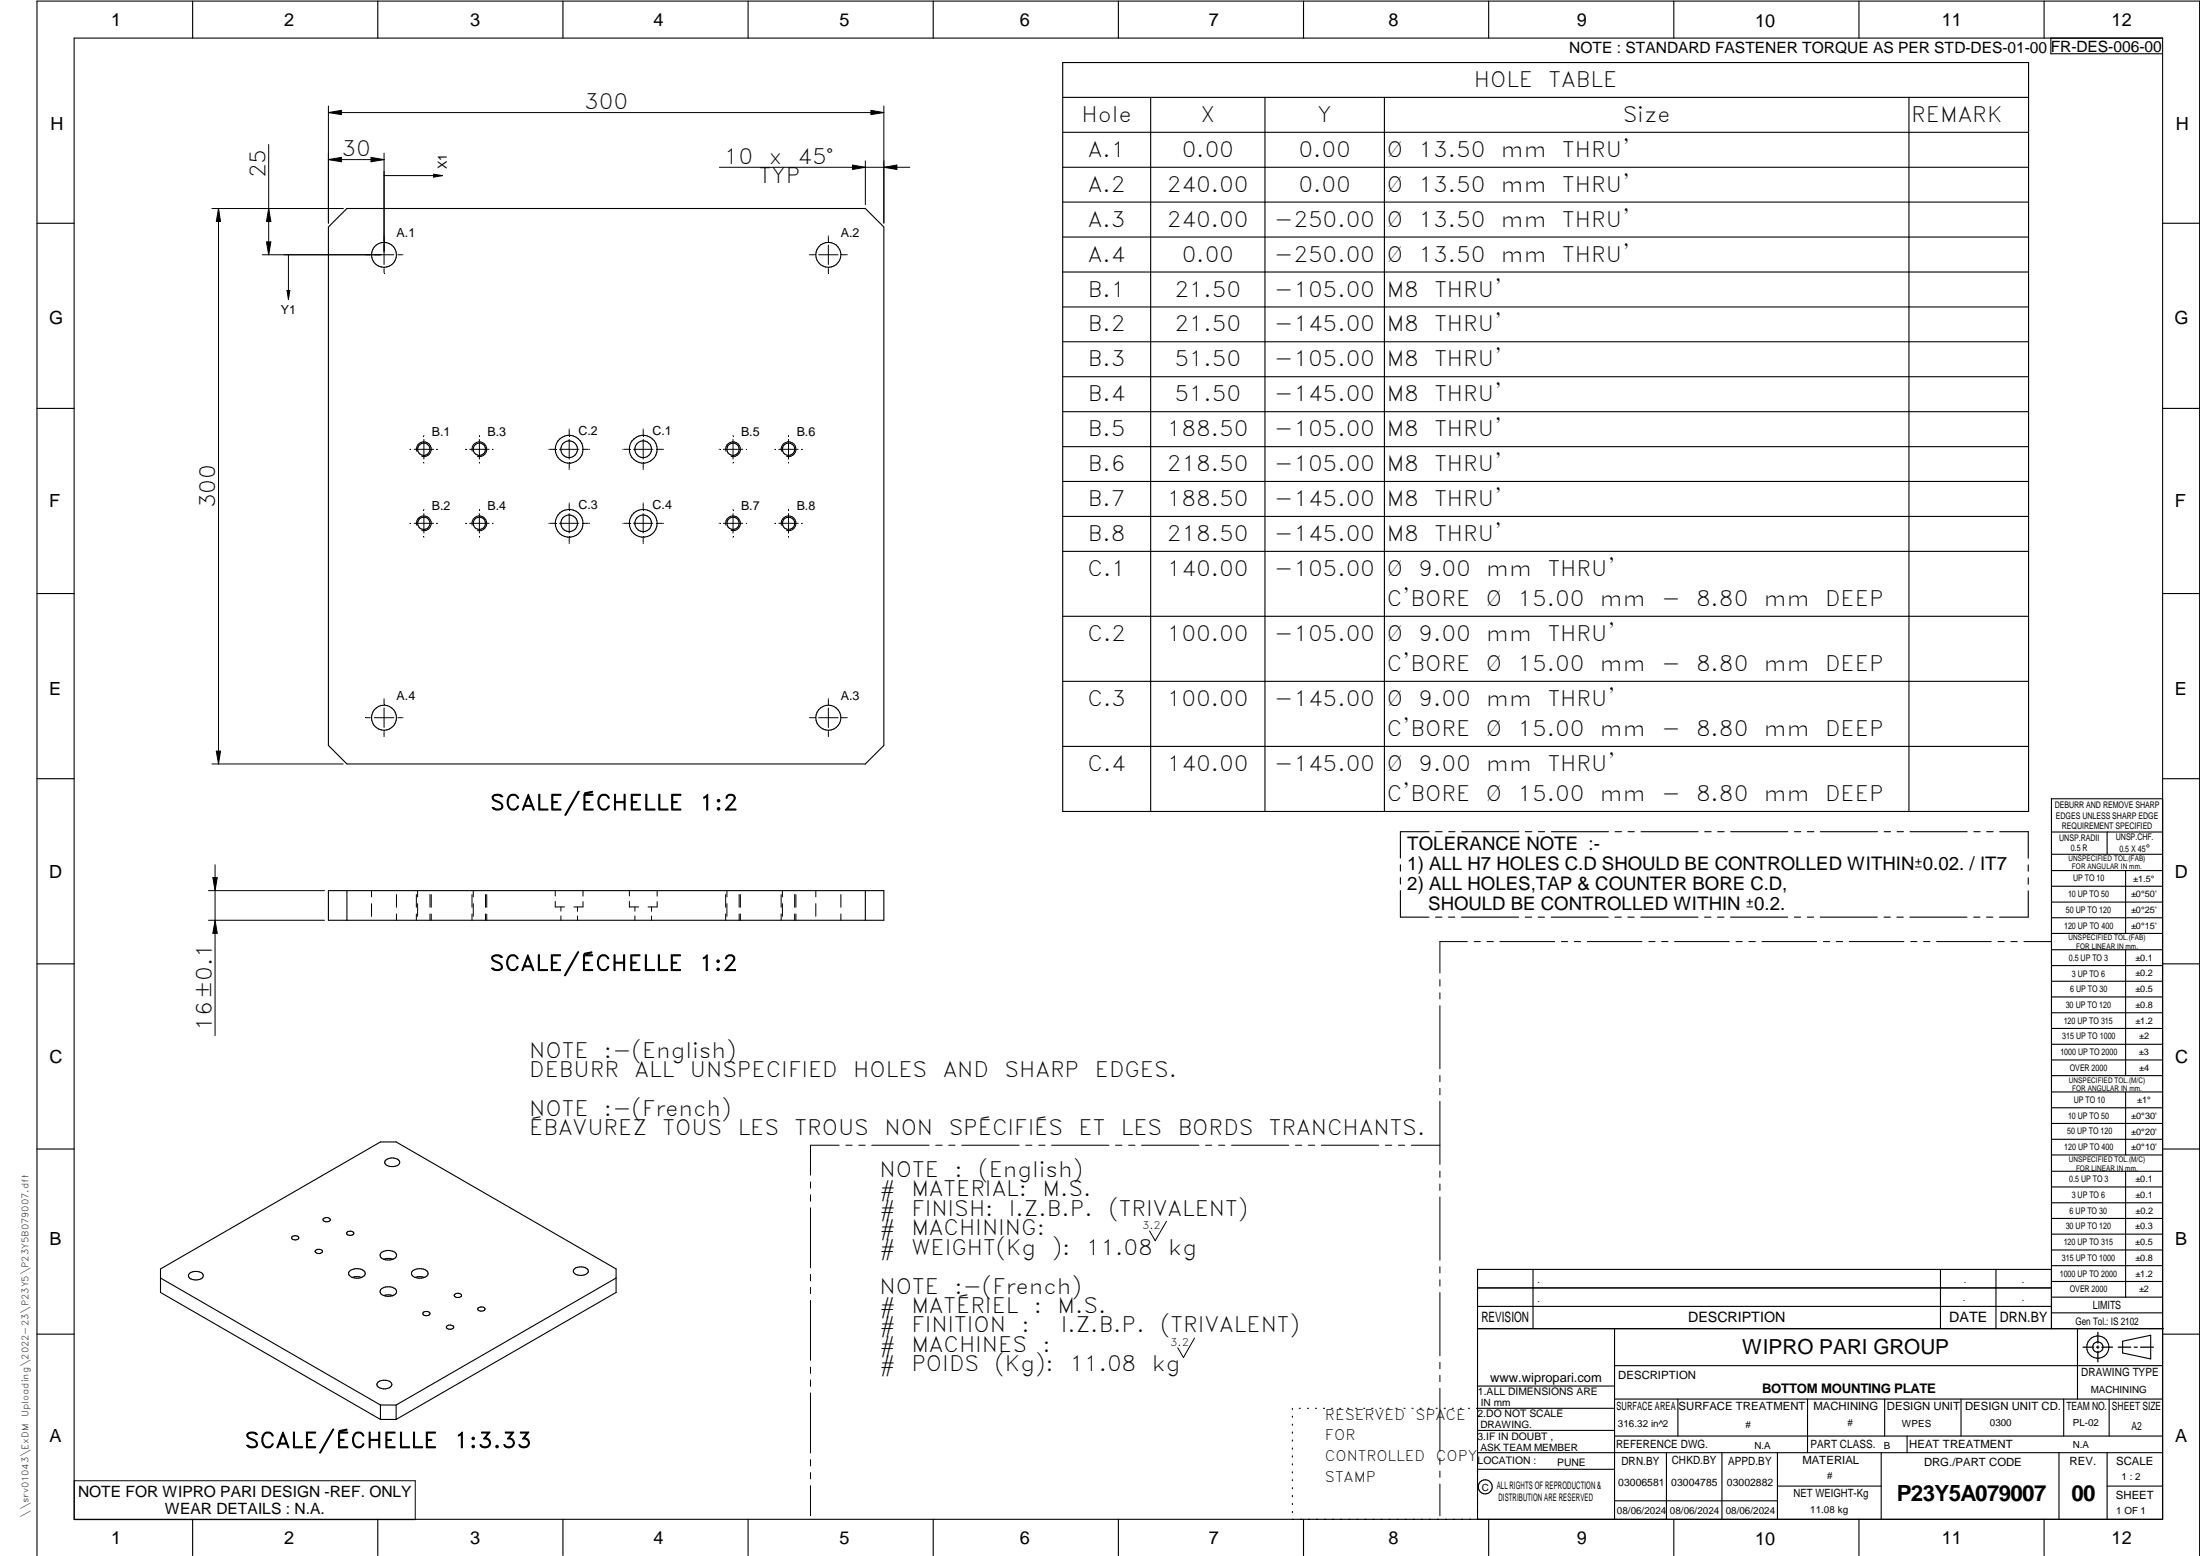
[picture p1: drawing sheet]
<svg xmlns="http://www.w3.org/2000/svg" width="594mm" height="420mm" viewBox="0 0 594 420" stroke-linecap="round" stroke-linejoin="round" font-family="sans-serif">
<g fill="none" stroke="#000" stroke-width=".3">
<path d="M20 10.3h564v400h-564zM52 .3v10M102 .3v10M152 .3v10M202 .3v10M252 .3v10M287 16.9h260.8v202.2h-260.8zM302 .3v10M352 .3v10M402 .3v10M452 .3v10M502 .3v10"/>
<path d="M552 .3v10M553.8 10.3v4.2h30.2M287 26.3h260.8M287 35.7h260.8M310.7 26.3v192.8M341.6 26.3v192.8M373.8 26.3v192.8M515.5 26.3v192.8M287 45.2h260.8M287 54.6h260.8M10 60.3h10M88.7 61.3l5-5h140l5 5v140l-5 5h-140l-5-5z"/>
<path d="M287 64h260.8M287 73.4h260.8M584 60.3h10M287 82.9h260.8M287 92.3h260.8M10 110.3h10M287 101.7h260.8M287 111.2h260.8M584 110.3h10M287 120.6h260.8M287 130h260.8M287 139.4h260.8"/>
<path d="M287 148.9h260.8M10 160.3h10M287 166.4h260.8M584 160.3h10M287 184h260.8M10 210.3h10M287 201.5h260.8M584 215.7h-30v143.1M584 210.3h10M378.2 233.5v1.7M378.2 237v1.7M385.9 224.6h-7.7v7.1"/>
<path d="M387.7 224.6h1.7M391.2 224.6h1.7M394.7 224.6h15.4M411.9 224.6h1.7M415.4 224.6h1.7M418.9 224.6h15.4M436.1 224.6h1.7M439.6 224.6h1.7M443.1 224.6h15.4M460.3 224.6h1.8M463.8 224.6h1.8M467.4 224.6h15.4"/>
<path d="M484.6 224.6h1.7M488.1 224.6h1.7M491.6 224.6h15.4M508.8 224.6h1.7M512.3 224.6h1.7M515.8 224.6h15.4M533 224.6h1.7M536.5 224.6h1.7M540 224.6h7.7v7.1M547.7 233.6v1.6M547.7 237v1.8M554 224.7h30"/>
<path d="M554 230.7h30M554 235.1h30M554 239.3h30M569 224.7v6M574 235.1v17M88.7 240.5h150v8h-150zM93.7 240.5v8M233.7 240.5v8M378.2 240.5v7.2h7.7M387.6 247.7h1.8M391.2 247.7h1.6M394.7 247.7h15.4"/>
<path d="M411.9 247.7h1.7M415.4 247.7h1.7M418.9 247.7h15.4M436.1 247.7h1.7M439.6 247.7h1.7M443.1 247.7h15.4M460.3 247.7h1.7M463.8 247.7h1.7M467.3 247.7h15.4M484.5 247.7h1.7M488 247.7h1.7M491.5 247.7h15.4"/>
<path d="M508.8 247.7h1.6M512.2 247.7h1.8M515.7 247.7h15.4M533 247.7h1.7M536.4 247.7h1.8M547.7 240.5v7.2h-7.7M554 243.6h30M554 247.8h30M554 252.1h30M554 256.5h30M574 256.5v33.9M10 260.3h10"/>
<path d="M554 260.7h30M554 265h30M554 269.2h30M554 273.5h30M554 277.7h30M584 260.3h10M554 282h30M554 286.2h30M554 290.4h30M554 294.9h30M554 299.1h30M574 294.9v17"/>
<path d="M10 310.3h10M104.2 313.2a2.47 2.47 0 0 1 3.7 .7 2.42 2.42 0 0 1-3.7 .6 .76 .76 0 0 1 0-1.3zM554 303.4h30M554 307.6h30M554 311.9h30M554 316.3h30M574 316.3v34M584 310.3h10M78.8 334l.6-.3a.94 .94 0 0 1 1.3 .6 1.16 1.16 0 0 1-2-.1zM85.2 337.7a1.17 1.17 0 0 1 1.9 .3 1.2 1.2 0 0 1-2-.1zM87.3 329.1l.2-.2a1.03 1.03 0 0 1 1.7 .6 1.26 1.26 0 0 1-2-.1zM93.7 332.8l.6-.3a.94 .94 0 0 1 1.2 .6 1.18 1.18 0 0 1-1.9-.1z"/>
<path d="M103.1 338.1a3.1 3.1 0 0 1 3.9 .5 1.4 1.4 0 0 1-1.7 1.6 2.41 2.41 0 0 1-2.6-1.1l.1-.6zM554 320.5h30M554 324.8h30M554 329h30M554 333.2h30M554 337.5h30M43.3 345.1l59.4 34.3M51.2 343.8a2.82 2.82 0 0 1 3.6 .3 1.3 1.3 0 0 1-1.6 1.5h-.6a1.3 1.3 0 0 1-1.6-1.5zM94.3 343.3a3.1 3.1 0 0 1 4.2 .2 1.46 1.46 0 0 1-1.6 1.6h-.7a1.75 1.75 0 0 1-2.1-1.4zM97.6 344.9a3.8 3.8 0 0 0-2.5 0M102.8 348.2a3.1 3.1 0 0 1 4.2 .2 1.4 1.4 0 0 1-1.7 1.6h-1.2a1.44 1.44 0 0 1-1.4-1.4zM106.1 340a3.8 3.8 0 0 0-2.5 0"/>
<path d="M106.1 349.8a3.8 3.8 0 0 0-2.5 0M111.6 343a3.2 3.2 0 0 1 3.9 .5 1.47 1.47 0 0 1-1.7 1.6h-.6a1.68 1.68 0 0 1-2.1-1.4zM114.3 354.5l.5-.3a.94 .94 0 0 1 1.3 .6l-.5 .4a.83 .83 0 0 1-.9 .1 .83 .83 0 0 1-.4-.8zM114.6 344.9a3.8 3.8 0 0 0-2.5 0M120.6 358.1a1.17 1.17 0 0 1 1.9 .4 1.2 1.2 0 0 1-2-.1zM122.7 349.5l.3-.1a1.05 1.05 0 0 1 1.6 .5 1.26 1.26 0 0 1-2-.1zM129.1 353.2l.2-.1a1.04 1.04 0 0 1 1.7 .5l-.5 .3a.87 .87 0 0 1-1 .2 .87 .87 0 0 1-.4-.9zM155.1 342.6a2.82 2.82 0 0 1 3.7 .3 1.35 1.35 0 0 1-1.7 1.5 1.87 1.87 0 0 1-2.3-1.2zM166.4 345.1l-59.4 34.3M399 358.8h185.2M399 352.8h155M399 347.8h155"/>
<path d="M414 342.8v16M436 358.8v51.5M524 342.8v16M539 342.8v16M554 341.8h30M554 346h30M554 350.3h30M554 354.5h30M554 342.8h-155v67.5M561 358.8v19M10 360.3h10M102.1 373.2a2.76 2.76 0 0 1 3.6 .3 1.38 1.38 0 0 1-1.6 1.5h-.6a1.38 1.38 0 0 1-1.7-1.5z"/>
<path d="M102.7 379.4v3.9M102.7 379.4h4.3M107 379.4v3.9M399 374.3h37M436 377.8h148M453.1 377.8v10M488.1 377.8v14.5M508.9 377.8v10M529.5 377.8v10M557.3 377.8v10M569.5 377.8v10M573.2 362.2l7.6-1.6v6.3l-7.6-1.6z"/>
<path d="M584 368.8h-148M584 360.3h10M102.7 383.3l-59.4-34.3v-6.4l59.4-34.2h4.3l59.4 34.2v6.4l-59.4 34.3M102.7 383.3h4.3M349 380.3v.3M349 382.4v.3M349 384.6v.3M349 386.7v.3M349 388.8v.3M349 391v.3M349 393.1v.3M349 395.3v.3"/>
<path d="M349 397.4v.3M349 399.5v.3M350.9 380.3h.2M353.1 380.3h.2M355.2 380.3h.3M357.4 380.3h.3M359.6 380.3h.3M361.7 380.3h.3M363.9 380.3h.3M366.1 380.3h.3M368.3 380.3h.2M370.4 380.3h.3"/>
<path d="M372.6 380.3h.3M374.8 380.3h.3M376.9 380.3h.4M379.1 380.3h.3M381.3 380.3h.3M383.4 380.3h.4M385.6 380.3h.3M387.8 380.3h.3M390 380.3h.3M392.2 380.3h.3M394.3 380.3h.3M396.5 380.3h.3"/>
<path d="M398.7 380.3h37.3M399 396.7h37M399 392.3h185M399 386.2h37M436 387.8h148M450 392.3v18M465 392.3v18M480 392.3v18M508 392.3v18M515 387.8v4.5M556 392.3v18M569 392.3v18"/>
<path d="M52 410.3v9.7M102 410.3v9.7M152 410.3v9.7M202 410.3v9.7M252 410.3v9.7M302 410.3v9.7M349 401.7v.3M349 403.8v.4M349 406v.3M349 408.1v.3M352 410.3v9.7M402 410.3v9.7"/>
<path d="M436 405.3h44M452 410.3v9.7M480 401.3h28M502 410.3v9.7M552 410.3v9.7M569 401.3h15M10 420v-419.7h584v419.7"/>
<circle cx="103.7" cy="68.8" r="3.4"/>
<circle cx="223.7" cy="68.8" r="3.4"/>
<circle cx="114.4" cy="121.3" r="1.67"/>
<circle cx="129.4" cy="121.3" r="1.66"/>
<circle cx="153.7" cy="121.3" r="2.25"/>
<circle cx="153.7" cy="121.3" r="3.8"/>
<circle cx="173.7" cy="121.3" r="2.26"/>
<circle cx="173.7" cy="121.3" r="3.7"/>
<circle cx="197.9" cy="121.3" r="1.66"/>
<circle cx="212.9" cy="121.3" r="1.66"/>
<circle cx="114.4" cy="141.3" r="1.66"/>
<circle cx="129.4" cy="141.3" r="1.66"/>
<circle cx="153.7" cy="141.3" r="3.8"/>
<circle cx="153.7" cy="141.3" r="2.25"/>
<circle cx="173.7" cy="141.3" r="2.25"/>
<circle cx="173.7" cy="141.3" r="3.8"/>
<circle cx="198" cy="141.3" r="1.66"/>
<circle cx="212.9" cy="141.3" r="1.66"/>
<circle cx="103.7" cy="193.8" r="3.4"/>
<circle cx="223.7" cy="193.8" r="3.4"/>
<circle cx="566.5" cy="363.7" r="1.39"/>
<circle cx="566.5" cy="363.8" r="3"/>
<circle cx="401.1" cy="401.5" r="1.9"/>
</g>
<g fill="none" stroke="#000" stroke-width=".27">
<path d="M72.6 39v29.8M88.7 30.4l3.5-.6v1.1zM88.7 30.4h150M88.7 28.6v31.6M235.2 29.8l3.5 .6-3.5 .5zM238.7 28.6v31.6M57.2 56.3h35.5M59 56.3l.6 3.5h-1.2zM59 56.3v150M72.6 56.3l.5 3.5h-1.1zM88.7 43.1h15M88.7 43.1l3.5-.6v1.2z"/>
<path d="M100.2 42.5l3.5 .6-3.5 .6zM103.7 41.4v30M103.7 47.4h15.8M117.1 47l2.4 .4-2.4 .4zM194.3 45.2h51.4M230.2 44.6l3.5 .6-3.5 .6zM233.7 43.4v11.8M238.7 45.2l3.5-.6v1.2zM70.8 68.8h35.5M72 65.3h1.1l-.5 3.5zM77.5 78.4h.8l-.4 2.4zM77.9 68.8v12"/>
<path d="M103.7 72.5v1.2M107.4 68.8h1.1M108.7 68.8h.1M218.6 68.8h.1M218.8 68.8h1.2M221.1 68.8h5.2M223.7 63.7v.1M223.7 64v1.1M223.7 66.2v5.2M223.7 72.5v1.2M227.4 68.8h1.2M228.7 68.8h.1"/>
<path d="M114.5 117.6h.1M114.5 118.7v5.3M129.4 118.7v5.3M129.4 117.6h.1M153.7 115.8v.1M153.7 116.1v1.4M153.7 118.7v5.3M173.7 115.8v.1M173.7 116.1v1.4M173.7 118.7v5.3M197.9 117.6h.1M197.9 118.7v5.3"/>
<path d="M212.9 117.6h.1M212.9 118.7v5.3M110.7 121.3h.1M111.8 121.3h5.3M112.5 121.8a2 2 0 0 1 1.8-2.5 2 2 0 0 1 2.1 2.2 2 2 0 0 1-2.5 1.7M114.5 125v.1M114.5 137.5v.1M114.5 138.7v5.2M118.1 121.3h.1M125.7 121.3h.1M126.8 121.3h5.3M127.5 121.8a2 2 0 0 1 1.7-2.5 2 2 0 0 1 2.2 2.1 2 2 0 0 1-2.5 1.8"/>
<path d="M129.4 138.7v5.2M129.4 125v.1M129.4 137.5v.1M133.1 121.3h.1M148.2 121.3h.1M148.5 121.3h1.4M151.1 121.3h5.2M153.7 125.1v1.4M153.7 126.7v.1M153.7 135.8v.1M153.7 136.1v1.4M153.7 138.7v5.2"/>
<path d="M157.5 121.3h1.4M159.1 121.3h.1M168.2 121.3h.1M168.5 121.3h1.4M171.1 121.3h5.2M173.7 125.1v1.4M173.7 126.7v.1M173.7 135.8v.1M173.7 136.1v1.4M173.7 138.7v5.2M177.5 121.3h1.4M179.1 121.3h.1"/>
<path d="M194.2 121.3h.1M195.3 121.3h5.3M196 121.8a2 2 0 0 1 1.7-2.5 2 2 0 0 1 2.2 2.1 2 2 0 0 1-2.5 1.8M197.9 125v.1M197.9 137.5v.1M197.9 138.7v5.2M209.2 121.3h.1M210.3 121.3h5.3M211 121.8a2 2 0 0 1 1.8-2.5 2 2 0 0 1 2.1 2.2 2 2 0 0 1-2.5 1.7M212.9 125v.1M212.9 137.5v.1M212.9 138.7v5.2"/>
<path d="M216.6 121.3h.1M110.7 141.3h.1M111.8 141.3h5.3M112.5 141.8a2 2 0 0 1 1.8-2.5 2 2 0 0 1 2.1 2.2 2 2 0 0 1-2.5 1.8M114.5 145v.1M118.1 141.3h.1M125.7 141.3h.1M126.8 141.3h5.3M127.5 141.8a2 2 0 0 1 1.8-2.5 2 2 0 0 1 2.1 2.2 2 2 0 0 1-2.5 1.8M129.4 145v.1M133.1 141.3h.1M148.2 141.3h.1"/>
<path d="M148.5 141.3h1.4M151.1 141.3h5.2M153.7 145.1v1.4M153.7 146.7v.1M157.5 141.3h1.4M159.1 141.3h.1M168.2 141.3h.1M168.5 141.3h1.4M171.1 141.3h5.2M173.7 145.1v1.4M173.7 146.7v.1M177.5 141.3h1.4"/>
<path d="M179.1 141.3h.1M194.2 141.3h.1M195.3 141.3h5.3M196 141.8a2 2 0 0 1 1.8-2.5 2 2 0 0 1 2.1 2.2 2 2 0 0 1-2.5 1.8M197.9 145v.1M209.2 141.3h.1M210.3 141.3h5.3M211 141.8a2 2 0 0 1 1.8-2.5 2 2 0 0 1 2.2 2.2 2 2 0 0 1-2.6 1.8M212.9 145v.1M216.6 141.3h.1M98.8 193.8h1.2M101.1 193.8h5.2"/>
<path d="M103.7 191.2v5.2M103.7 188.7v.1M103.7 188.9v1.2M103.7 197.5v1.2M103.7 198.8v.1M107.4 193.8h1.1M108.7 193.8h.1M218.6 193.8h.1M218.8 193.8h1.2M221.1 193.8h5.2M223.7 188.7v.1M223.7 188.9v1.2"/>
<path d="M223.7 191.2v5.2M223.7 197.5v1.2M223.7 198.8v.1M227.4 193.8h1.2M228.7 193.8h.1M57.2 206.3h35.5M58.4 202.8h1.2l-.6 3.5zM57.5 237h1.2l-.6 3.5zM58.1 233.5v46.2M56.3 248.5h31.3M56.3 240.5h31.3M58.1 248.5l.6 3.5h-1.2z"/>
<path d="M100.3 240.5v1.7M100.3 244v3.4M107.1 241.6v3.4M107.1 246.8v1.7M112.4 241.6v3.4M112.4 246.8v1.7M112.8 240.5v1.7M112.8 244v3.4M116.1 241.6v3.4M116.1 246.8v1.7M116.5 241.6v3.4M116.5 246.8v1.7"/>
<path d="M127.5 241.6v3.4M127.5 246.8v1.7M127.8 240.5v1.7M127.8 244v3.4M131.1 241.6v3.4M131.1 246.8v1.7M131.4 241.6v3.4M131.4 246.8v1.7M149.9 243.4v1.5h2.5M149.9 240.5v1.4M151.5 244.9v1.1M151.5 247.3v1.2"/>
<path d="M155.9 244.9v1.2M155.9 247.4v1.1M157.4 243.5v1.4h-2.4M157.4 240.5v1.5M170 243.4v1.5h2.5M170 240.5v1.4M171.4 244.9v1.1M171.4 247.3v1.2M175.9 244.9v1.2M175.9 247.4v1.1M177.5 243.5v1.4h-2.5M177.5 240.5v1.5"/>
<path d="M196 241.6v3.4M196 246.8v1.7M196.3 240.5v1.7M196.3 244v3.4M199.6 241.6v3.4M199.6 246.8v1.7M199.9 241.6v3.4M199.9 246.8v1.7M210.9 241.6v3.4M210.9 246.8v1.7M211.3 240.5v1.7M211.3 244v3.4"/>
<path d="M214.6 241.6v3.4M214.6 246.8v1.7M214.9 241.6v3.4M214.9 246.8v1.7M220.3 240.5v1.7M220.3 244v3.4M227.1 241.6v3.4M227.1 246.8v1.7M396.2 254.3h-7.4v8.5M398.1 254.3h1.6M401.5 254.3h1.8M405 254.3h14.8"/>
<path d="M421.6 254.3h1.7M425.1 254.3h1.7M428.6 254.3h14.8M445.2 254.3h1.7M448.7 254.3h1.7M452.2 254.3h14.8M468.8 254.3h1.7M472.3 254.3h1.7M475.8 254.3h14.8M492.4 254.3h1.7M495.8 254.3h1.8M499.4 254.3h14.7"/>
<path d="M516 254.3h1.6M519.4 254.3h1.8M522.9 254.3h14.8M539.5 254.3h1.7M543 254.3h1.7M546.5 254.3h7.4M388.8 264.5v1.8M388.8 268.1v1.6M388.8 271.6v17M388.8 290.4v1.7M388.8 293.9v1.7M388.8 297.4v17"/>
<path d="M218.9 319.2v1.6M226.6 309.2h-7.7v8.1M228.4 309.2h1.7M231.9 309.2h1.7M235.4 309.2h15.5M252.7 309.2h1.7M256.2 309.2h1.7M259.7 309.2h15.5M277 309.2h1.7M280.5 309.2h1.7M284 309.2h15.5M301.2 309.2h1.8"/>
<path d="M304.8 309.2h1.7M308.3 309.2h15.5M325.5 309.2h1.7M329.1 309.2h1.6M332.6 309.2h15.4M349.8 309.2h1.7M353.3 309.2h1.7M356.8 309.2h15.5M374.1 309.2h1.7M377.6 309.2h1.7M381.1 309.2h7.7M388.8 316.2v1.7"/>
<path d="M388.8 319.7v1.7M218.9 322.6v1.8M218.9 326.1v16.2M315 329.8l-3.1 5.2-1.5-2.6M388.8 323.2v17.1M218.9 344.1v1.8M218.9 347.6v1.7M218.9 351.2v16.1M388.8 342.1v1.6M388.8 345.6v1.7M388.8 349v17.1M218.9 369.1v1.7"/>
<path d="M218.9 372.6v1.8M218.9 376.1v16.2M322.6 361.3l-3 5.3-1.6-2.7M388.8 367.9v1.7M388.8 371.4v1.7M388.8 374.9v17M20.1 399.8h92v10.5h-92zM218.9 394.1v1.8M218.9 397.6v1.7M388.8 393.7v1.7M388.8 397.2v1.7M218.9 401.2v8.1"/>
<path d="M388.8 400.7v8.6"/>
</g>
<path d="M566.5 359.7v3M562.5 363.8h2.9M566.1 363.8h.7M566.5 363.4v.7M566.5 364.9v2.8M567.6 363.8h2.9M572 363.8h3.4M576.3 363.8h.8M578 363.8h3.5" fill="none" stroke="#000" stroke-width=".34"/>
<g fill="#000">
<path d="M88.7 30.4l3.5-.6v1.1zM235.2 29.8l3.5 .6-3.5 .5zM59 56.3l.6 3.5h-1.2zM72.6 56.3l.5 3.5h-1.1zM88.7 43.1l3.5-.6v1.2zM100.2 42.5l3.5 .6-3.5 .6zM117.1 47l2.4 .4-2.4 .4zM230.2 44.6l3.5 .6-3.5 .6zM238.7 45.2l3.5-.6v1.2zM72 65.3h1.1l-.5 3.5zM77.5 78.4h.8l-.4 2.4zM58.4 202.8h1.2l-.6 3.5z"/>
<path d="M57.5 237h1.2l-.6 3.5zM58.1 248.5l.6 3.5h-1.2z"/>
</g>
<g font-size="6">
<text x="512.2" y="405.2">P23Y5A079007</text>
<text x="559.4" y="405.2">00</text>
</g>
<g font-size="5.7">
<text x="398" y="23.5">HOLE</text>
<text x="418.2" y="23.5">TABLE</text>
<text x="157.8" y="29.5">300</text>
<text x="292" y="32.9">Hole</text>
<text x="324.2" y="32.9">X</text>
<text x="355.8" y="32.9">Y</text>
<text x="438.2" y="32.9">Size</text>
<text x="516.1" y="32.9">REMARK</text>
<text x="92.2" y="42.2">30</text>
<text x="195.5" y="44.3">10</text>
<text x="207.6" y="44.3">x</text>
<text x="215.4" y="44.3">45°</text>
<text x="293.7" y="42.4">A.1</text>
<text x="319.1" y="42.4">0.00</text>
<text x="350.6" y="42.4">0.00</text>
<text x="374.5" y="42.4">Ø</text>
<text x="383.1" y="42.4">13.50</text>
<text x="405.3" y="42.4">mm</text>
<text x="421.9" y="42.4">THRU'</text>
<text x="71.7" y="48.2" transform="rotate(-90 71.7 48.2)">25</text>
<text x="204.9" y="49.5">TYP</text>
<text x="293.7" y="51.8">A.2</text>
<text x="315.1" y="51.8">240.00</text>
<text x="350.6" y="51.8">0.00</text>
<text x="374.5" y="51.8">Ø</text>
<text x="383.1" y="51.8">13.50</text>
<text x="405.3" y="51.8">mm</text>
<text x="421.9" y="51.8">THRU'</text>
<text x="293.7" y="61.2">A.3</text>
<text x="315.1" y="61.2">240.00</text>
<text x="344.1" y="61.2">-250.00</text>
<text x="374.5" y="61.2">Ø</text>
<text x="383.1" y="61.2">13.50</text>
<text x="405.3" y="61.2">mm</text>
<text x="421.9" y="61.2">THRU'</text>
<text x="293.7" y="70.7">A.4</text>
<text x="319.1" y="70.7">0.00</text>
<text x="344.1" y="70.7">-250.00</text>
<text x="374.5" y="70.7">Ø</text>
<text x="383.1" y="70.7">13.50</text>
<text x="405.3" y="70.7">mm</text>
<text x="421.9" y="70.7">THRU'</text>
<text x="293.7" y="80.1">B.1</text>
<text x="317.1" y="80.1">21.50</text>
<text x="344.1" y="80.1">-105.00</text>
<text x="374.5" y="80.1">M8</text>
<text x="387.3" y="80.1">THRU'</text>
<text x="293.7" y="89.5">B.2</text>
<text x="317.1" y="89.5">21.50</text>
<text x="344.1" y="89.5">-145.00</text>
<text x="374.5" y="89.5">M8</text>
<text x="387.3" y="89.5">THRU'</text>
<text x="293.7" y="98.9">B.3</text>
<text x="317.1" y="98.9">51.50</text>
<text x="344.1" y="98.9">-105.00</text>
<text x="374.5" y="98.9">M8</text>
<text x="387.3" y="98.9">THRU'</text>
<text x="293.7" y="108.4">B.4</text>
<text x="317.1" y="108.4">51.50</text>
<text x="344.1" y="108.4">-145.00</text>
<text x="374.5" y="108.4">M8</text>
<text x="387.3" y="108.4">THRU'</text>
<text x="293.7" y="117.8">B.5</text>
<text x="315.1" y="117.8">188.50</text>
<text x="344.1" y="117.8">-105.00</text>
<text x="374.5" y="117.8">M8</text>
<text x="387.3" y="117.8">THRU'</text>
<text x="293.7" y="127.2">B.6</text>
<text x="315.1" y="127.2">218.50</text>
<text x="344.1" y="127.2">-105.00</text>
<text x="374.5" y="127.2">M8</text>
<text x="387.3" y="127.2">THRU'</text>
<text x="58.1" y="137.2" transform="rotate(-90 58.1 137.2)">300</text>
<text x="293.7" y="136.7">B.7</text>
<text x="315.1" y="136.7">188.50</text>
<text x="344.1" y="136.7">-145.00</text>
<text x="374.5" y="136.7">M8</text>
<text x="387.3" y="136.7">THRU'</text>
<text x="293.7" y="146.1">B.8</text>
<text x="315.1" y="146.1">218.50</text>
<text x="344.1" y="146.1">-145.00</text>
<text x="374.5" y="146.1">M8</text>
<text x="387.3" y="146.1">THRU'</text>
<text x="293.7" y="155.5">C.1</text>
<text x="315.1" y="155.5">140.00</text>
<text x="344.1" y="155.5">-105.00</text>
<text x="374.5" y="155.5">Ø</text>
<text x="383.1" y="155.5">9.00</text>
<text x="401.4" y="155.5">mm</text>
<text x="417.9" y="155.5">THRU'</text>
<text x="374.5" y="163.6">C'BORE</text>
<text x="401.2" y="163.6">Ø</text>
<text x="409.8" y="163.6">15.00</text>
<text x="432" y="163.6">mm</text>
<text x="448.6" y="163.6">-</text>
<text x="458" y="163.6">8.80</text>
<text x="476.3" y="163.6">mm</text>
<text x="492.9" y="163.6">DEEP</text>
<text x="293.7" y="173.1">C.2</text>
<text x="315.1" y="173.1">100.00</text>
<text x="344.1" y="173.1">-105.00</text>
<text x="374.5" y="173.1">Ø</text>
<text x="383.1" y="173.1">9.00</text>
<text x="401.4" y="173.1">mm</text>
<text x="417.9" y="173.1">THRU'</text>
<text x="374.5" y="181.2">C'BORE</text>
<text x="401.2" y="181.2">Ø</text>
<text x="409.8" y="181.2">15.00</text>
<text x="432" y="181.2">mm</text>
<text x="448.6" y="181.2">-</text>
<text x="458" y="181.2">8.80</text>
<text x="476.3" y="181.2">mm</text>
<text x="492.9" y="181.2">DEEP</text>
<text x="293.7" y="190.6">C.3</text>
<text x="315.1" y="190.6">100.00</text>
<text x="344.1" y="190.6">-145.00</text>
<text x="374.5" y="190.6">Ø</text>
<text x="383.1" y="190.6">9.00</text>
<text x="401.4" y="190.6">mm</text>
<text x="417.9" y="190.6">THRU'</text>
<text x="374.5" y="198.8">C'BORE</text>
<text x="401.2" y="198.8">Ø</text>
<text x="409.8" y="198.8">15.00</text>
<text x="432" y="198.8">mm</text>
<text x="448.6" y="198.8">-</text>
<text x="458" y="198.8">8.80</text>
<text x="476.3" y="198.8">mm</text>
<text x="492.9" y="198.8">DEEP</text>
<text x="293.7" y="208.2">C.4</text>
<text x="315.1" y="208.2">140.00</text>
<text x="344.1" y="208.2">-145.00</text>
<text x="374.5" y="208.2">Ø</text>
<text x="383.1" y="208.2">9.00</text>
<text x="401.4" y="208.2">mm</text>
<text x="417.9" y="208.2">THRU'</text>
<text x="132.3" y="218.7">SCALE/ÉCHELLE</text>
<text x="188.9" y="218.7">1:2</text>
<text x="374.5" y="216.3">C'BORE</text>
<text x="401.2" y="216.3">Ø</text>
<text x="409.8" y="216.3">15.00</text>
<text x="432" y="216.3">mm</text>
<text x="448.6" y="216.3">-</text>
<text x="458" y="216.3">8.80</text>
<text x="476.3" y="216.3">mm</text>
<text x="492.9" y="216.3">DEEP</text>
<text x="132.2" y="262.1">SCALE/ÉCHELLE</text>
<text x="188.7" y="262.1">1:2</text>
<text x="57.2" y="278.4" transform="rotate(-90 57.2 278.4)">16±0.1</text>
<text x="142.9" y="285.6">NOTE</text>
<text x="163.1" y="285.6">:-(English)</text>
<text x="142.9" y="290.8">DEBURR</text>
<text x="171.4" y="290.8">ALL</text>
<text x="186.3" y="290.8">UNSPECIFIED</text>
<text x="230.4" y="290.8">HOLES</text>
<text x="254.6" y="290.8">AND</text>
<text x="271.2" y="290.8">SHARP</text>
<text x="295.6" y="290.8">EDGES.</text>
<text x="142.9" y="301.3">NOTE</text>
<text x="163.1" y="301.3">:-(French)</text>
<text x="142.9" y="306.6">ÉBAVUREZ</text>
<text x="178.9" y="306.6">TOUS</text>
<text x="199.2" y="306.6">LES</text>
<text x="214.5" y="306.6">TROUS</text>
<text x="238.8" y="306.6">NON</text>
<text x="256.2" y="306.6">SPÉCIFIÉS</text>
<text x="291.3" y="306.6">ET</text>
<text x="302.6" y="306.6">LES</text>
<text x="318" y="306.6">BORDS</text>
<text x="342.6" y="306.6">TRANCHANTS.</text>
<text x="237.5" y="317.8">NOTE</text>
<text x="257.7" y="317.8">:</text>
<text x="264.1" y="317.8">(English)</text>
<text x="237.5" y="323">#</text>
<text x="246.1" y="323">MATERIAL:</text>
<text x="281.5" y="323">M.S.</text>
<text x="237.5" y="328.3">#</text>
<text x="246.1" y="328.3">FINISH:</text>
<text x="272.4" y="328.3">I.Z.B.P.</text>
<text x="299.3" y="328.3">(TRIVALENT)</text>
<text x="237.5" y="333.5">#</text>
<text x="246.1" y="333.5">MACHINING:</text>
<text x="237.5" y="338.8">#</text>
<text x="246.1" y="338.8">WEIGHT(Kg</text>
<text x="284" y="338.8">):</text>
<text x="293.2" y="338.8">11.08</text>
<text x="315.5" y="338.8">kg</text>
<text x="237.5" y="349.3">NOTE</text>
<text x="257.7" y="349.3">:-(French)</text>
<text x="237.5" y="354.5">#</text>
<text x="237.5" y="359.8">#</text>
<text x="246.1" y="359.8">FINITION</text>
<text x="246.1" y="354.5">MATÉRIEL</text>
<text x="275.8" y="359.8">:</text>
<text x="279.2" y="354.5">:</text>
<text x="285.6" y="354.5">M.S.</text>
<text x="286.4" y="359.8">I.Z.B.P.</text>
<text x="313.3" y="359.8">(TRIVALENT)</text>
<text x="237.5" y="365">#</text>
<text x="246.1" y="365">MACHINES</text>
<text x="281.5" y="365">:</text>
<text x="237.5" y="370.3">#</text>
<text x="246.1" y="370.3">POIDS</text>
<text x="268.5" y="370.3">(Kg):</text>
<text x="288.8" y="370.3">11.08</text>
<text x="311" y="370.3">kg</text>
<text x="66.1" y="390.9">SCALE/ÉCHELLE</text>
<text x="122.6" y="390.9">1:3.33</text>
</g>
<text font-size="5.6" x="470.5" y="365.5">WIPRO PARI GROUP</text>
<g font-size="5">
<text x="380" y="229.5">TOLERANCE NOTE :-</text>
<text x="380" y="234.9">1) ALL H7 HOLES C.D SHOULD BE CONTROLLED WITHINu0.02. / IT7</text>
<text x="380" y="240.3">2) ALL HOLES,TAP &amp; COUNTER BORE C.D,</text>
<text x="385.7" y="245.7">SHOULD BE CONTROLLED WITHIN u0.2.</text>
</g>
<g font-size="4.9">
<text x="30" y="6.9">1</text>
<text x="76.7" y="6.9">2</text>
<text x="127" y="6.9">3</text>
<text x="176.5" y="6.9">4</text>
<text x="226.7" y="6.9">5</text>
<text x="275.4" y="6.9">6</text>
<text x="326.4" y="6.9">7</text>
<text x="375" y="6.9">8</text>
<text x="425.8" y="6.9">9</text>
<text x="473.9" y="7.3">10</text>
<text x="524.3" y="6.9">11</text>
<text x="570.2" y="6.9">12</text>
<text x="13.6" y="35.1">H</text>
<text x="587.6" y="35.1">H</text>
<text x="13.2" y="87.5">G</text>
<text x="587.2" y="87.5">G</text>
<text x="13.2" y="137">F</text>
<text x="587.2" y="137">F</text>
<text x="13.2" y="187.6">E</text>
<text x="587.2" y="187.6">E</text>
<text x="13.2" y="237">D</text>
<text x="587.2" y="237">D</text>
<text x="13.4" y="287.1">C</text>
<text x="587.4" y="287.1">C</text>
<text x="13.4" y="336.2">B</text>
<text x="587.4" y="336.2">B</text>
<text x="13.4" y="389.3">A</text>
<text x="587.4" y="389.3">A</text>
<text x="30" y="416.9">1</text>
<text x="76.7" y="416.9">2</text>
<text x="127" y="416.9">3</text>
<text x="176.5" y="416.9">4</text>
<text x="226.7" y="416.9">5</text>
<text x="275.4" y="416.9">6</text>
<text x="326.4" y="416.9">7</text>
<text x="375" y="416.9">8</text>
<text x="425.8" y="416.9">9</text>
<text x="473.9" y="417.3">10</text>
<text x="524.3" y="416.9">11</text>
<text x="570.2" y="416.9">12</text>
</g>
<g font-size="4.2">
<text x="423.7" y="14.3">NOTE : STANDARD FASTENER TORQUE AS PER STD-DES-01-00</text>
<text x="553.8" y="14">FR-DES-006-00</text>
<text x="21.1" y="404.3">NOTE FOR WIPRO PARI DESIGN -REF. ONLY</text>
<text x="44.5" y="408.8">WEAR DETAILS : N.A.</text>
</g>
<g font-size="3.9">
<text x="400" y="357.1">REVISION</text>
<text x="455.9" y="357.1">DESCRIPTION</text>
<text x="526.4" y="357.1">DATE</text>
<text x="540" y="357.1">DRN.BY</text>
<text x="357.8" y="383.3">RESERVED</text>
<text x="382.3" y="383.3">SPACE</text>
<text x="357.8" y="388.9">FOR</text>
<text x="357.8" y="394.5">CONTROLLED</text>
<text x="387.8" y="394.5">COPY</text>
<text x="357.8" y="400">STAMP</text>
</g>
<text font-size="3.6" x="475.8" y="376.1">BOTTOM MOUNTING PLATE</text>
<text font-size="3.5" x="402.4" y="373.3">www.wipropari.com</text>
<g font-size="3.4">
<text x="120.7" y="45.8" transform="rotate(-90 120.7 45.8)">X1</text>
<text x="107.1" y="64.1">A.1</text>
<text x="227.1" y="64.1">A.2</text>
<text x="75.9" y="84.9">Y1</text>
<text x="116.6" y="117.8">B.1</text>
<text x="131.6" y="117.8">B.3</text>
<text x="156.2" y="117.4">C.2</text>
<text x="176.2" y="117.4">C.1</text>
<text x="200.1" y="117.8">B.5</text>
<text x="215.1" y="117.8">B.6</text>
<text x="116.6" y="137.8">B.2</text>
<text x="131.6" y="137.8">B.4</text>
<text x="156.2" y="137.4">C.3</text>
<text x="176.2" y="137.4">C.4</text>
<text x="200.1" y="137.8">B.7</text>
<text x="215.1" y="137.8">B.8</text>
<text x="107.1" y="189.1">A.4</text>
<text x="227.1" y="189.1">A.3</text>
</g>
<g font-size="3.1">
<text x="565.1" y="353.5">LIMITS</text>
<text x="562" y="371.7">DRAWING TYPE</text>
<text x="437" y="372.3">DESCRIPTION</text>
<text x="436.5" y="380.8">SURFACE AREA</text>
<text x="453.3" y="380.8">SURFACE TREATMENT</text>
<text x="489.7" y="380.8">MACHINING</text>
<text x="509.5" y="380.8">DESIGN UNIT</text>
<text x="530.6" y="380.8">DESIGN UNIT CD.</text>
<text x="558" y="380.6">TEAM NO.</text>
<text x="570.3" y="380.7">SHEET SIZE</text>
<text x="575.6" y="386.1">A2</text>
<text x="436.4" y="391.1">REFERENCE DWG.</text>
<text x="437.8" y="395.5">DRN.BY</text>
<text x="451.4" y="395.4">CHKD.BY</text>
<text x="466.6" y="395.5">APPD.BY</text>
<text x="486.7" y="395.4">MATERIAL</text>
<text x="488.9" y="390.9">PART CLASS.</text>
<text x="515.6" y="390.9">HEAT TREATMENT</text>
<text x="519.6" y="395.9">DRG./PART CODE</text>
<text x="558.9" y="395.5">REV.</text>
<text x="571.4" y="395.6">SCALE</text>
<text x="484.3" y="404.2">NET WEIGHT-Kg</text>
<text x="571.4" y="404.7">SHEET</text>
</g>
<text font-size="3" x="579.5" y="230.1">°</text>
<g font-size="2.8">
<text x="308.4" y="332">3.2</text>
<text x="560.4" y="357.7">Gen Tol.: IS 2102</text>
<text x="316" y="363.5">3.2</text>
<text x="399.1" y="376.6">1.ALL DIMENSIONS ARE</text>
<text x="399" y="382.7">2.DO NOT SCALE</text>
<text x="399" y="388.7">3.IF IN DOUBT ,</text>
<text x="399" y="395.4">LOCATION :</text>
<text x="420.5" y="396">PUNE</text>
<text x="404.2" y="402">ALL RIGHTS OF REPRODUCTION &amp;</text>
<text x="437" y="401.2">03006581</text>
<text x="451.3" y="401.2">03004785</text>
<text x="466.3" y="401.2">03002882</text>
<text x="404.7" y="405.4">DISTRIBUTION ARE RESERVED</text>
</g>
<g font-size="2.7">
<text x="564.6" y="376.2">MACHINING</text>
<text x="399.9" y="379.7">IN mm</text>
<text x="399.7" y="385.7">DRAWING.</text>
<text x="436.9" y="385.4">316.32 in^2</text>
<text x="471.4" y="385.5">#</text>
<text x="498.9" y="385">#</text>
<text x="513.6" y="385.3">WPES</text>
<text x="537.3" y="385.1">0300</text>
<text x="559.7" y="385.1">PL-02</text>
<text x="399.7" y="391.8">ASK TEAM MEMBER</text>
<text x="473.7" y="391.2">N.A</text>
<text x="508.7" y="391.2">B</text>
<text x="559.7" y="391.1">N.A</text>
<text x="493.4" y="399.5">#</text>
<text x="572.8" y="399.7">1 : 2</text>
<text x="400.1" y="402.5">C</text>
<text x="436.6" y="408.7">08/06/2024</text>
<text x="450.9" y="408.8">08/06/2024</text>
<text x="466" y="408.9">08/06/2024</text>
<text x="488.8" y="408.5">11.08 kg</text>
<text x="571.4" y="408.7">1 OF 1</text>
</g>
<g font-size="2.5">
<text x="554.9" y="218.3">DEBURR AND REMOVE SHARP</text>
<text x="555.2" y="221">EDGES UNLESS SHARP EDGE</text>
<text x="556.1" y="227.1">UNSP.RADII</text>
<text x="556.8" y="223.8">REQUIREMENT SPECIFIED</text>
<text x="571.4" y="226.9">UNSP.CHF.</text>
<text x="559.2" y="229.9">0.5 R</text>
<text x="572.3" y="230.1">0.5 X 45</text>
<text x="559.8" y="238">UP TO 10</text>
<text x="576.1" y="238.1">±1.5°</text>
<text x="558.5" y="242.2">10 UP TO 50</text>
<text x="575.5" y="242.3">±0°50'</text>
<text x="557.4" y="250.7">120 UP TO 400</text>
<text x="557.9" y="246.5">50 UP TO 120</text>
<text x="575.5" y="250.7">±0°15'</text>
<text x="575.5" y="246.5">±0°25'</text>
<text x="558.7" y="259.4">0.5 UP TO 3</text>
<text x="559.5" y="263.7">3 UP TO 6</text>
<text x="576.6" y="263.6">±0.2</text>
<text x="576.6" y="259.4">±0.1</text>
<text x="559" y="267.9">6 UP TO 30</text>
<text x="576.6" y="267.9">±0.5</text>
<text x="557.8" y="272.2">30 UP TO 120</text>
<text x="576.6" y="272.2">±0.8</text>
<text x="556.9" y="280.7">315 UP TO 1000</text>
<text x="557.3" y="276.4">120 UP TO 315</text>
<text x="576.6" y="276.4">±1.2</text>
<text x="577.7" y="280.7">±2</text>
<text x="556.4" y="284.9">1000 UP TO 2000</text>
<text x="577.6" y="284.9">±3</text>
<text x="558.9" y="289.2">OVER 2000</text>
<text x="577.7" y="289.3">±4</text>
<text x="560" y="297.9">UP TO 10</text>
<text x="577.1" y="297.9">±1°</text>
<text x="558.5" y="302.1">10 UP TO 50</text>
<text x="575.5" y="302.1">±0°30'</text>
<text x="557.4" y="310.6">120 UP TO 400</text>
<text x="558.2" y="306.3">50 UP TO 120</text>
<text x="575.5" y="310.6">±0°10'</text>
<text x="575.5" y="306.4">±0°20'</text>
<text x="558.8" y="319.2">0.5 UP TO 3</text>
<text x="559.4" y="323.4">3 UP TO 6</text>
<text x="576.6" y="319.2">±0.1</text>
<text x="576.6" y="323.5">±0.1</text>
<text x="558.9" y="327.7">6 UP TO 30</text>
<text x="576.7" y="327.7">±0.2</text>
<text x="557.8" y="332">30 UP TO 120</text>
<text x="576.6" y="332">±0.3</text>
<text x="556.8" y="340.5">315 UP TO 1000</text>
<text x="557.3" y="336.3">120 UP TO 315</text>
<text x="576.6" y="336.3">±0.5</text>
<text x="576.6" y="340.5">±0.8</text>
<text x="415.2" y="346.4">.</text>
<text x="530.3" y="346.5">.</text>
<text x="545.9" y="346.4">.</text>
<text x="556.2" y="344.7">1000 UP TO 2000</text>
<text x="576.6" y="344.7">±1.2</text>
<text x="415.2" y="351.5">.</text>
<text x="530" y="351.3">.</text>
<text x="545.9" y="351.4">.</text>
<text x="558.9" y="349">OVER 2000</text>
<text x="577.6" y="349">±2</text>
</g>
<g font-size="2.4">
<text x="7.7" y="382.7" transform="rotate(-90 7.7 382.7)">Uploading\2022-23\P23Y5\P23Y5B079007.dft</text>
<text x="7.7" y="409.8" transform="rotate(-90 7.7 409.8)">\\srv01043\ExDM</text>
</g>
<g font-size="2.1">
<text x="558.5" y="232.4">UNSPECIFIED TOL.(FAB)</text>
<text x="559.5" y="234.7">FOR ANGULAR IN mm.</text>
<text x="558.6" y="253.9">UNSPECIFIED TOL.(FAB)</text>
<text x="560.7" y="256.3">FOR LINEAR IN mm.</text>
<text x="558.7" y="292.3">UNSPECIFIED TOL.(M/C)</text>
<text x="559.6" y="294.7">FOR ANGULAR IN mm.</text>
<text x="558.7" y="313.7">UNSPECIFIED TOL.(M/C)</text>
<text x="560.6" y="316.1">FOR LINEAR IN mm.</text>
</g>
</svg>
